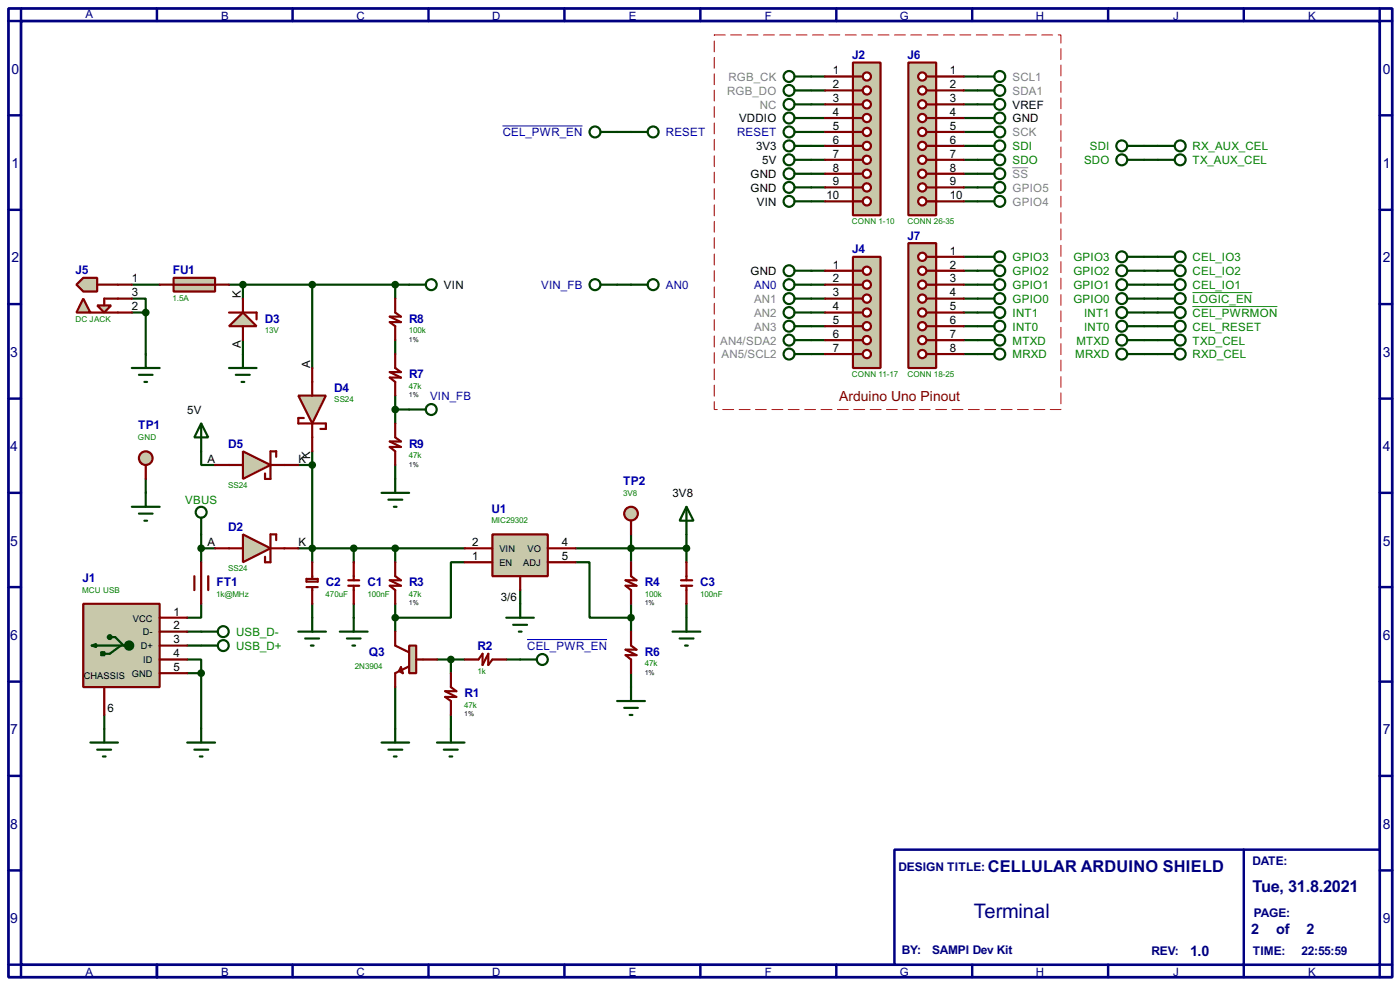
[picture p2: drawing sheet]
<svg xmlns="http://www.w3.org/2000/svg" width="256mm" height="180mm" viewBox="0 0 256 180" stroke-linecap="round" stroke-linejoin="round" font-family="sans-serif">
<path d="M1.6 1.6h253.5v177.3h-253.5zM3.9 3.9h248.9v172.7h-248.9z" fill="none" stroke="#000080" stroke-width=".5"/>
<path d="M3.9 1.6v2.3h-2.3M28.8 1.6v2.3" fill="none" stroke="#000080" stroke-width=".45"/>
<path d="M163.9 155.5h88.9v21.1h-88.9z" fill="#fff" stroke="#000080" stroke-width=".45"/>
<g fill="none" stroke="#000080" stroke-width=".45">
<path d="M53.6 1.6v2.3M78.5 1.6v2.3M103.4 1.6v2.3M128.3 1.6v2.3M153.2 1.6v2.3M178.1 1.6v2.3M203 1.6v2.3M227.9 1.6v2.3M252.8 1.6v2.3h2.3M1.6 21.1h2.3M1.6 38.4h2.3M252.8 21.1h2.3"/>
<path d="M252.8 38.4h2.3M1.6 55.7h2.3M252.8 55.7h2.3M1.6 73h2.3M252.8 73h2.3M1.6 90.2h2.3M252.8 90.2h2.3M1.6 107.5h2.3M252.8 107.5h2.3M1.6 124.8h2.3M252.8 124.8h2.3M1.6 142h2.3"/>
<path d="M1.6 159.3h2.3M227.9 155.5v23.4M252.8 142h2.3M252.8 159.3h2.3M1.6 176.6h2.3v2.3M28.8 176.6v2.3M53.6 176.6v2.3M78.5 176.6v2.3M103.4 176.6v2.3M128.3 176.6v2.3M153.2 176.6v2.3M178.1 176.6v2.3"/>
<path d="M203 176.6v2.3M255.1 176.6h-2.3v2.3"/>
</g>
<g fill="none" stroke="#004000" stroke-width=".4">
<path d="M148.6 14h2.6M148.6 16.6h2.6M148.6 19.1h2.6M176.6 14h2.5M176.6 16.6h2.5M176.6 19.1h2.5M113.1 24.2h2.5M148.6 21.6h2.6M148.6 24.2h2.6M148.6 26.7h2.6M148.6 29.3h2.6M148.6 31.8h2.6"/>
<path d="M148.6 34.3h2.6M148.6 36.9h2.6M176.6 21.6h2.5M176.6 24.2h2.5M176.6 26.7h2.5M176.6 29.3h2.5M176.6 31.8h2.5M176.6 34.3h2.5M176.6 36.9h2.5M209.6 26.7h2.5M209.6 29.3h2.5M24.2 54.7h2.5v2.5"/>
<path d="M24.2 52.1h5.1M24.2 57.2h2.5M26.7 57.2v7.6M42 52.1h33M44.5 52.1v2.6M57.2 52.1v15.3M72.4 52.1v2.6M113.1 52.1h2.5M148.6 49.6h2.6M148.6 52.1h2.6M148.6 54.7h2.6M148.6 57.2h2.6"/>
<path d="M148.6 59.7h2.6M176.6 47h2.5M176.6 49.6h2.5M176.6 52.1h2.5M176.6 54.7h2.5M176.6 57.2h2.5M176.6 59.7h2.5M209.6 47h2.5M209.6 49.6h2.5M209.6 52.1h2.5M209.6 54.7h2.5M209.6 57.2h2.5"/>
<path d="M209.6 59.7h2.5M44.5 62.3v2.5M72.4 62.3v2.5M72.4 72.4v5.1M72.4 75h2.6M148.6 62.3h2.6M148.6 64.8h2.6M176.6 62.3h2.5M176.6 64.8h2.5M209.6 62.3h2.5M209.6 64.8h2.5M26.7 87.7v2.5"/>
<path d="M36.9 82.6v2.5h2.5M36.9 97.8v5.1M54.7 85.1h2.5M57.2 82.6v20.3M72.4 85.1v2.6M115.6 97.8v5.1M125.8 97.8v5.1M34.3 115.6h2.6M34.3 118.2h2.6M36.9 110.5v2.6h-2.6M36.9 100.4h2.5M54.7 100.4h30.4"/>
<path d="M57.2 110.5v2.6M64.8 100.4v2.5M64.8 110.5v2.6M72.4 100.4v2.5M72.4 110.5v5.1M85.1 102.9h-2.5v10.2h-10.2M95.3 108v2.5M105.5 102.9h2.5v10.2h7.6M105.5 100.4h20.3M115.6 110.5v5.1M125.8 110.5v2.6M16.6 135.9h5"/>
<path d="M17.8 137.2h2.6M18.9 138.5h.5M19.1 130.9v5M34.3 120.7h2.6v2.5M34.3 123.2h2.6M34.3 135.9h5.1M35.6 137.2h2.6M36.6 138.5h.5M36.9 123.2v12.7M72.4 125.8v7.6M80.1 120.7h5M82.6 120.7v2.5"/>
<path d="M82.6 130.9v2.5M92.8 120.7h2.5M115.6 123.2v2.6"/>
</g>
<circle cx="36.8" cy="123.2" r=".5" fill="#004000" stroke="#004000" stroke-width=".4"/>
<path d="M15.3 110.5h14v15.3h-14z" fill="#c8c8aa" stroke="#800000" stroke-width=".4"/>
<g fill="none" stroke="#004000" stroke-width=".4">
<path d="M179.1 16.6h3.1M179.1 14h3.1M179.1 19.1h3.1M145.6 34.3h3M145.6 36.9h3M145.6 24.2h3M145.6 26.7h3M145.6 29.3h3M145.6 31.8h3M179.1 34.3h3.1M179.1 36.9h3.1M179.1 24.2h3.1"/>
<path d="M179.1 26.7h3.1M179.1 29.3h3.1M179.1 31.8h3.1M179.1 21.6h3.1M179.1 49.6h3.1M179.1 47h3.1M179.1 52.1h3.1M179.1 54.7h3.1M179.1 57.2h3.1M179.1 59.7h3.1M179.1 62.3h3.1M179.1 64.8h3.1"/>
<path d="M16.8 118.2l.8-.3v.5zM17.6 118.2h6.1M18.6 119.4h.5v.5h-.5zM18.9 119.4v.5M20.1 116.6h1l1.6 1.6M22.2 118.2l-2.1 1.5h-1"/>
<circle cx="183.1" cy="19.1" r="1"/>
<circle cx="183.1" cy="16.6" r="1"/>
<circle cx="183.1" cy="14" r="1"/>
<circle cx="144.5" cy="31.8" r="1"/>
<circle cx="144.5" cy="26.7" r="1"/>
<circle cx="144.5" cy="36.9" r="1"/>
<circle cx="144.5" cy="29.3" r="1"/>
<circle cx="144.5" cy="34.3" r="1"/>
<circle cx="144.5" cy="24.2" r="1"/>
<circle cx="183.1" cy="26.7" r="1"/>
<circle cx="183.1" cy="31.8" r="1"/>
<circle cx="183.1" cy="36.9" r="1"/>
<circle cx="183.1" cy="29.3" r="1"/>
<circle cx="183.1" cy="34.3" r="1"/>
<circle cx="183.1" cy="21.6" r="1"/>
<circle cx="183.1" cy="24.2" r="1"/>
<circle cx="183.1" cy="49.6" r="1"/>
<circle cx="183.1" cy="47" r="1"/>
<circle cx="183.1" cy="54.7" r="1"/>
<circle cx="183.1" cy="57.2" r="1"/>
<circle cx="183.1" cy="59.7" r="1"/>
<circle cx="183.1" cy="52.1" r="1"/>
<circle cx="183.1" cy="64.8" r="1"/>
<circle cx="183.1" cy="62.3" r="1"/>
<circle cx="20.1" cy="116.6" r=".35"/>
<circle cx="23.6" cy="118.2" r=".5"/>
<circle cx="23.6" cy="118.2" r=".75"/>
<circle cx="23.7" cy="118.2" r=".25"/>
</g>
<path d="M29.3 113.1h5M29.3 115.6h5M29.3 118.2h5M35.6 105.5v2.5M36.9 102.9v7.6M38.2 105.5v2.5M19.1 125.8v5.1M29.3 123.2h5M29.3 120.7h5" fill="none" stroke="#800000" stroke-width=".4"/>
<path d="M185.5 30.7h2.9" fill="none" stroke="#808080" stroke-width=".18"/>
<path d="M166.4 44.5h5.1v22.9h-5.1z" fill="#c8c8aa" stroke="#800000" stroke-width=".4"/>
<path d="M169.7 47h1.8" fill="none" stroke="#800000" stroke-width=".4"/>
<circle cx="168.9" cy="47" r=".75" fill="#feffff" stroke="#800000" stroke-width=".4"/>
<path d="M169.7 49.6h1.8" fill="none" stroke="#800000" stroke-width=".4"/>
<circle cx="168.9" cy="49.6" r=".75" fill="#feffff" stroke="#800000" stroke-width=".4"/>
<path d="M169.7 52.1h1.8" fill="none" stroke="#800000" stroke-width=".4"/>
<circle cx="168.9" cy="52.1" r=".75" fill="#feffff" stroke="#800000" stroke-width=".4"/>
<path d="M169.7 54.7h1.8" fill="none" stroke="#800000" stroke-width=".4"/>
<circle cx="168.9" cy="54.7" r=".75" fill="#feffff" stroke="#800000" stroke-width=".4"/>
<path d="M169.7 57.2h1.8" fill="none" stroke="#800000" stroke-width=".4"/>
<circle cx="168.9" cy="57.2" r=".75" fill="#feffff" stroke="#800000" stroke-width=".4"/>
<path d="M169.7 59.7h1.8" fill="none" stroke="#800000" stroke-width=".4"/>
<circle cx="168.9" cy="59.7" r=".75" fill="#feffff" stroke="#800000" stroke-width=".4"/>
<path d="M169.7 62.3h1.8" fill="none" stroke="#800000" stroke-width=".4"/>
<circle cx="168.9" cy="62.3" r=".75" fill="#feffff" stroke="#800000" stroke-width=".4"/>
<path d="M169.7 64.8h1.8" fill="none" stroke="#800000" stroke-width=".4"/>
<circle cx="168.9" cy="64.8" r=".75" fill="#feffff" stroke="#800000" stroke-width=".4"/>
<path d="M171.5 47h5.1M171.5 49.6h5.1M171.5 52.1h5.1M171.5 54.7h5.1M171.5 57.2h5.1M171.5 59.7h5.1M171.5 62.3h5.1M171.5 64.8h5.1" fill="none" stroke="#800000" stroke-width=".4"/>
<path d="M166.4 11.5h5.1v27.9h-5.1z" fill="#c8c8aa" stroke="#800000" stroke-width=".4"/>
<path d="M169.7 14h1.8" fill="none" stroke="#800000" stroke-width=".4"/>
<circle cx="168.9" cy="14" r=".75" fill="#feffff" stroke="#800000" stroke-width=".4"/>
<path d="M169.7 16.6h1.8" fill="none" stroke="#800000" stroke-width=".4"/>
<circle cx="168.9" cy="16.6" r=".75" fill="#feffff" stroke="#800000" stroke-width=".4"/>
<path d="M169.7 19.1h1.8" fill="none" stroke="#800000" stroke-width=".4"/>
<circle cx="168.9" cy="19.1" r=".75" fill="#feffff" stroke="#800000" stroke-width=".4"/>
<path d="M169.7 21.6h1.8" fill="none" stroke="#800000" stroke-width=".4"/>
<circle cx="168.9" cy="21.6" r=".75" fill="#feffff" stroke="#800000" stroke-width=".4"/>
<path d="M169.7 24.2h1.8" fill="none" stroke="#800000" stroke-width=".4"/>
<circle cx="168.9" cy="24.2" r=".75" fill="#feffff" stroke="#800000" stroke-width=".4"/>
<path d="M169.7 26.7h1.8" fill="none" stroke="#800000" stroke-width=".4"/>
<circle cx="168.9" cy="26.7" r=".75" fill="#feffff" stroke="#800000" stroke-width=".4"/>
<path d="M169.7 29.3h1.8" fill="none" stroke="#800000" stroke-width=".4"/>
<circle cx="168.9" cy="29.3" r=".75" fill="#feffff" stroke="#800000" stroke-width=".4"/>
<path d="M169.7 31.8h1.8" fill="none" stroke="#800000" stroke-width=".4"/>
<circle cx="168.9" cy="31.8" r=".75" fill="#feffff" stroke="#800000" stroke-width=".4"/>
<path d="M169.7 34.3h1.8" fill="none" stroke="#800000" stroke-width=".4"/>
<circle cx="168.9" cy="34.3" r=".75" fill="#feffff" stroke="#800000" stroke-width=".4"/>
<path d="M169.7 36.9h1.8" fill="none" stroke="#800000" stroke-width=".4"/>
<circle cx="168.9" cy="36.9" r=".75" fill="#feffff" stroke="#800000" stroke-width=".4"/>
<path d="M171.5 14h5.1M171.5 16.6h5.1M171.5 19.1h5.1M171.5 21.6h5.1M171.5 24.2h5.1M171.5 26.7h5.1M171.5 29.3h5.1M171.5 31.8h5.1M171.5 34.3h5.1M171.5 36.9h5.1" fill="none" stroke="#800000" stroke-width=".4"/>
<g fill="none" stroke="#004000" stroke-width=".4">
<path d="M145.6 19.1h3M145.6 16.6h3M145.6 14h3M145.6 21.6h3M145.6 52.1h3M145.6 54.7h3M145.6 57.2h3M145.6 59.7h3M145.6 49.6h3M145.6 62.3h3M145.6 64.8h3"/>
<circle cx="144.5" cy="19.1" r="1"/>
<circle cx="144.5" cy="14" r="1"/>
<circle cx="144.5" cy="16.6" r="1"/>
<circle cx="144.5" cy="21.6" r="1"/>
<circle cx="144.5" cy="49.6" r="1"/>
<circle cx="144.5" cy="54.7" r="1"/>
<circle cx="144.5" cy="52.1" r="1"/>
<circle cx="144.5" cy="57.2" r="1"/>
<circle cx="144.5" cy="59.7" r="1"/>
<circle cx="144.5" cy="62.3" r="1"/>
<circle cx="144.5" cy="64.8" r="1"/>
</g>
<path d="M156.3 47h5v20.4h-5z" fill="#c8c8aa" stroke="#800000" stroke-width=".4"/>
<path d="M156.3 49.6h1.7" fill="none" stroke="#800000" stroke-width=".4"/>
<circle cx="158.8" cy="49.6" r=".75" fill="#feffff" stroke="#800000" stroke-width=".4"/>
<path d="M156.3 52.1h1.7" fill="none" stroke="#800000" stroke-width=".4"/>
<circle cx="158.8" cy="52.1" r=".75" fill="#feffff" stroke="#800000" stroke-width=".4"/>
<path d="M156.3 54.7h1.7" fill="none" stroke="#800000" stroke-width=".4"/>
<circle cx="158.8" cy="54.7" r=".75" fill="#feffff" stroke="#800000" stroke-width=".4"/>
<path d="M156.3 57.2h1.7" fill="none" stroke="#800000" stroke-width=".4"/>
<circle cx="158.8" cy="57.2" r=".75" fill="#feffff" stroke="#800000" stroke-width=".4"/>
<path d="M156.3 59.7h1.7" fill="none" stroke="#800000" stroke-width=".4"/>
<circle cx="158.8" cy="59.7" r=".75" fill="#feffff" stroke="#800000" stroke-width=".4"/>
<path d="M156.3 62.3h1.7" fill="none" stroke="#800000" stroke-width=".4"/>
<circle cx="158.8" cy="62.3" r=".75" fill="#feffff" stroke="#800000" stroke-width=".4"/>
<path d="M156.3 64.8h1.7" fill="none" stroke="#800000" stroke-width=".4"/>
<circle cx="158.8" cy="64.8" r=".75" fill="#feffff" stroke="#800000" stroke-width=".4"/>
<path d="M151.2 49.6h5.1M151.2 52.1h5.1M151.2 54.7h5.1M151.2 57.2h5.1M151.2 59.7h5.1M151.2 62.3h5.1M151.2 64.8h5.1" fill="none" stroke="#800000" stroke-width=".4"/>
<path d="M156.3 11.5h5v27.9h-5z" fill="#c8c8aa" stroke="#800000" stroke-width=".4"/>
<path d="M156.3 14h1.7" fill="none" stroke="#800000" stroke-width=".4"/>
<circle cx="158.8" cy="14" r=".75" fill="#feffff" stroke="#800000" stroke-width=".4"/>
<path d="M156.3 16.6h1.7" fill="none" stroke="#800000" stroke-width=".4"/>
<circle cx="158.8" cy="16.6" r=".75" fill="#feffff" stroke="#800000" stroke-width=".4"/>
<path d="M156.3 19.1h1.7" fill="none" stroke="#800000" stroke-width=".4"/>
<circle cx="158.8" cy="19.1" r=".75" fill="#feffff" stroke="#800000" stroke-width=".4"/>
<path d="M156.3 21.6h1.7" fill="none" stroke="#800000" stroke-width=".4"/>
<circle cx="158.8" cy="21.6" r=".75" fill="#feffff" stroke="#800000" stroke-width=".4"/>
<path d="M156.3 24.2h1.7" fill="none" stroke="#800000" stroke-width=".4"/>
<circle cx="158.8" cy="24.2" r=".75" fill="#feffff" stroke="#800000" stroke-width=".4"/>
<path d="M156.3 26.7h1.7" fill="none" stroke="#800000" stroke-width=".4"/>
<circle cx="158.8" cy="26.7" r=".75" fill="#feffff" stroke="#800000" stroke-width=".4"/>
<path d="M156.3 29.3h1.7" fill="none" stroke="#800000" stroke-width=".4"/>
<circle cx="158.8" cy="29.3" r=".75" fill="#feffff" stroke="#800000" stroke-width=".4"/>
<path d="M156.3 31.8h1.7" fill="none" stroke="#800000" stroke-width=".4"/>
<circle cx="158.8" cy="31.8" r=".75" fill="#feffff" stroke="#800000" stroke-width=".4"/>
<path d="M156.3 34.3h1.7" fill="none" stroke="#800000" stroke-width=".4"/>
<circle cx="158.8" cy="34.3" r=".75" fill="#feffff" stroke="#800000" stroke-width=".4"/>
<path d="M156.3 36.9h1.7" fill="none" stroke="#800000" stroke-width=".4"/>
<circle cx="158.8" cy="36.9" r=".75" fill="#feffff" stroke="#800000" stroke-width=".4"/>
<path d="M151.2 14h5.1M151.2 16.6h5.1M151.2 19.1h5.1M151.2 21.6h5.1M151.2 24.2h5.1M151.2 26.7h5.1M151.2 29.3h5.1M151.2 31.8h5.1M151.2 34.3h5.1M151.2 36.9h5.1M16.6 57.2h5M19.1 54.7h2.5" fill="none" stroke="#800000" stroke-width=".4"/>
<path d="M130.9 6.4h63.5v68.6h-63.5z" fill="none" stroke="#fff" stroke-width=".18"/>
<path d="M130.9 6.4h63.5v68.6h-63.5z" fill="none" stroke="#f00" stroke-width=".18" stroke-dasharray="2 1"/>
<path d="M15.3 50.9h2.5v2.5h-2.5l-1.3-1.3z" fill-rule="evenodd" fill="#c8c8aa" stroke="#800000" stroke-width=".4"/>
<path d="M17.8 52.1h3.8" fill="none" stroke="#800000" stroke-width=".4"/>
<path d="M17.8 55.9h2.6l-1.3 1.3z" fill="#c8c8aa" stroke="#800000" stroke-width=".4"/>
<path d="M19.1 54.7v1.2" fill="none" stroke="#800000" stroke-width=".4"/>
<path d="M15.3 54.7l1.3 2.5h-2.6z" fill="#c8c8aa" stroke="#800000" stroke-width=".4"/>
<path d="M21.6 54.7h2.6M21.6 57.2h2.6M21.6 52.1h2.6" fill="none" stroke="#800000" stroke-width=".4"/>
<path d="M24.2 67.4h5.1M25.5 68.6h2.5M26.5 69.9h.5M26.7 64.8v2.6" fill="none" stroke="#004000" stroke-width=".4"/>
<path d="M44.5 97.8l5.1 2.6-5.1 2.5z" fill="#c8c8aa" stroke="#800000" stroke-width=".4"/>
<path d="M50.6 98.9v-1.1h-1v5.1h-1v-1M39.4 100.4h5.1M49.6 100.4h5.1" fill="none" stroke="#800000" stroke-width=".4"/>
<g fill="none" stroke="#004000" stroke-width=".4">
<path d="M36.9 77.5l1.3 2.6h-2.6zM36.9 77.5v5.1M36.9 94.8v3"/>
<circle cx="36.8" cy="93.8" r="1"/>
</g>
<g fill="#004000" stroke="#004000" stroke-width=".4">
<circle cx="36.8" cy="100.4" r=".5"/>
<circle cx="26.7" cy="57.2" r=".5"/>
</g>
<path d="M90.2 97.8h10.2v7.7h-10.2z" fill="#c8c8aa" stroke="#800000" stroke-width=".4"/>
<path d="M72.4 118.2l2.6 1.2M85.1 102.9h5.1M85.1 100.4h5.1M95.3 105.5v2.5M100.4 102.9h5.1M100.4 100.4h5.1M75 122l-2.6 1.2" fill="none" stroke="#800000" stroke-width=".4"/>
<circle cx="57.2" cy="100.4" r=".5" fill="#004000" stroke="#004000" stroke-width=".4"/>
<path d="M75 118.2h1.3v5h-1.3z" fill="#c8c8aa" stroke="#800000" stroke-width=".4"/>
<g fill="none" stroke="#800000" stroke-width=".4">
<path d="M72.4 54.7v2.5l1.1 .8h-2.1l2.1 1h-2.1l1 .7v2.6M72.4 64.8v2.6l1.1 .7h-2.1l2.1 1h-2.1l1 .8v2.5M72.4 77.5v2.6l1.1 .7h-2.1l2.1 1h-2.1l1 .8v2.5M56.2 107.5h2M56.2 106h2v.5h-2zM57.2 102.9v3.1M57.2 107.5v3M63.8 106.2h2M63.8 107.2h2M64.8 102.9v3.3M64.8 107.2v3.3M72.4 102.9v2.6l1.1 .7h-2.1l2.1 1h-2.1l1 .8v2.5"/>
<path d="M72.4 115.6v2.6M115.6 102.9v2.6l1 .7h-2l2 1h-2l1 .8v2.5M115.6 115.6v2.6l1 .7h-2l2 1h-2l1 .8v2.5M124.8 106.2h2M124.8 107.2h2M125.8 102.9v3.3M125.8 107.2v3.3M72.4 123.2v2.6M73.5 122.1l.3 1.1-.7-.4zM76.3 120.7h3.8M82.6 123.2v2.6l1 .7h-2l2 1.1h-2l1 .7v2.6M85.1 120.7h2.6l.7-1v2l1.1-2v2l.7-1h2.6"/>
</g>
<g fill="none" stroke="#004000" stroke-width=".4">
<path d="M75 52.1h3M75 75h3M69.9 90.2h5.1M71.2 91.5h2.5M72.2 92.8h.5M72.4 87.7v2.5M125.8 92.8l1.3 2.5h-2.6zM125.8 92.8v5M36.9 115.6h3M36.9 118.2h3M54.7 115.6h5M55.9 116.9h2.6"/>
<path d="M57 118.2h.5M57.2 113.1v2.5M62.3 115.6h5.1M63.6 116.9h2.5M64.6 118.2h.5M64.8 113.1v2.5M92.8 113.1h5M94 114.4h2.6M95.1 115.6h.5M95.3 110.5v2.6M123.2 115.6h5.1M124.5 116.9h2.6"/>
<path d="M125.5 118.2h.5M125.8 113.1v2.5M69.9 135.9h5.1M71.2 137.2h2.5M72.2 138.5h.5M72.4 133.4v2.5M80.1 135.9h5M81.3 137.2h2.6M82.4 138.5h.5M82.6 133.4v2.5M95.3 120.7h3.1M113.1 128.3h5.1"/>
<path d="M114.4 129.6h2.5M115.4 130.9h.5M115.6 125.8v2.5"/>
<circle cx="79" cy="52.1" r="1"/>
<circle cx="79" cy="75" r="1"/>
<circle cx="40.9" cy="118.2" r="1"/>
<circle cx="40.9" cy="115.6" r="1"/>
<circle cx="99.3" cy="120.7" r="1"/>
</g>
<g fill="#004000" stroke="#004000" stroke-width=".4">
<circle cx="64.8" cy="100.4" r=".5"/>
<circle cx="115.6" cy="113.1" r=".5"/>
<circle cx="115.6" cy="100.4" r=".5"/>
<circle cx="125.7" cy="100.4" r=".5"/>
<circle cx="72.4" cy="113.1" r=".5"/>
<circle cx="72.4" cy="100.4" r=".5"/>
<circle cx="82.6" cy="120.7" r=".5"/>
<circle cx="72.4" cy="75" r=".5"/>
</g>
<path d="M96.6 117.1h14.6" fill="none" stroke="#0000c0" stroke-width=".18"/>
<path d="M31.8 50.9h7.6v2.5h-7.6z" fill-rule="evenodd" fill="#c8c8aa" stroke="#800000" stroke-width=".4"/>
<path d="M29.3 52.1h12.7" fill="none" stroke="#800000" stroke-width=".4"/>
<path d="M42 59.7l2.5-2.5 2.5 2.5z" fill="#c8c8aa" stroke="#800000" stroke-width=".4"/>
<path d="M42 57.2h5v1.3M44.5 54.7v2.5M44.5 59.7v2.6" fill="none" stroke="#800000" stroke-width=".4"/>
<circle cx="44.5" cy="52.1" r=".5" fill="#004000" stroke="#004000" stroke-width=".4"/>
<path d="M42 67.4h5M43.2 68.6h2.6M44.3 69.9h.5M44.5 64.8v2.6" fill="none" stroke="#004000" stroke-width=".4"/>
<circle cx="115.6" cy="94" r="1.25" fill="#c8c8aa" stroke="#800000" stroke-width=".4"/>
<path d="M115.6 95.3v2.5" fill="none" stroke="#800000" stroke-width=".4"/>
<g fill="none" stroke="#004000" stroke-width=".4">
<path d="M110 24.2h3.1M115.6 24.2h3.1M206.6 29.3h3M206.6 26.7h3M212.1 29.3h3.1M212.1 26.7h3.1M110 52.1h3.1M115.6 52.1h3.1M206.6 52.1h3M206.6 54.7h3M206.6 57.2h3M206.6 59.7h3"/>
<path d="M206.6 47h3M206.6 49.6h3M212.1 52.1h3.1M212.1 54.7h3.1M212.1 57.2h3.1M212.1 59.7h3.1M212.1 47h3.1M212.1 49.6h3.1M206.6 62.3h3M206.6 64.8h3M212.1 62.3h3.1M212.1 64.8h3.1"/>
<circle cx="109" cy="24.2" r="1"/>
<circle cx="119.6" cy="24.2" r="1"/>
<circle cx="205.5" cy="26.7" r="1"/>
<circle cx="205.5" cy="29.3" r="1"/>
<circle cx="216.2" cy="26.7" r="1"/>
<circle cx="216.2" cy="29.3" r="1"/>
<circle cx="109" cy="52.1" r="1"/>
<circle cx="119.6" cy="52.1" r="1"/>
<circle cx="205.5" cy="49.6" r="1"/>
<circle cx="205.5" cy="47" r="1"/>
<circle cx="205.5" cy="54.7" r="1"/>
<circle cx="205.5" cy="57.2" r="1"/>
<circle cx="205.5" cy="52.1" r="1"/>
<circle cx="205.5" cy="59.7" r="1"/>
<circle cx="216.2" cy="47" r="1"/>
<circle cx="216.2" cy="49.6" r="1"/>
<circle cx="216.2" cy="52.1" r="1"/>
<circle cx="216.2" cy="54.7" r="1"/>
<circle cx="216.2" cy="57.2" r="1"/>
<circle cx="216.2" cy="59.7" r="1"/>
<circle cx="205.5" cy="62.3" r="1"/>
<circle cx="205.5" cy="64.8" r="1"/>
<circle cx="216.2" cy="62.3" r="1"/>
<circle cx="216.2" cy="64.8" r="1"/>
</g>
<path d="M92.1 23.1h14.6" fill="none" stroke="#0000c0" stroke-width=".18"/>
<path d="M218.5 53.6h10.9M218.5 56.1h15.5" fill="none" stroke="#008000" stroke-width=".18"/>
<path d="M54.7 72.4h5l-2.5 5.1z" fill="#c8c8aa" stroke="#800000" stroke-width=".4"/>
<path d="M55.7 76.5h-1v1h5v1h-1M57.2 67.4v5M57.2 77.5v5.1" fill="none" stroke="#800000" stroke-width=".4"/>
<circle cx="57.2" cy="52.1" r=".5" fill="#004000" stroke="#004000" stroke-width=".4"/>
<path d="M44.5 82.6l5.1 2.5-5.1 2.6z" fill="#c8c8aa" stroke="#800000" stroke-width=".4"/>
<path d="M39.4 85.1h5.1M49.6 85.1h5.1M50.6 83.6v-1h-1v5.1h-1v-1" fill="none" stroke="#800000" stroke-width=".4"/>
<g fill="#004000" stroke="#004000" stroke-width=".4">
<circle cx="57.2" cy="85.1" r=".5"/>
<circle cx="72.4" cy="52.1" r=".5"/>
</g>
<circle cx="26.7" cy="83.9" r="1.25" fill="#c8c8aa" stroke="#800000" stroke-width=".4"/>
<path d="M26.7 85.1v2.6" fill="none" stroke="#800000" stroke-width=".4"/>
<path d="M24.2 92.8h5.1M25.5 94h2.5M26.5 95.3h.5M26.7 90.2v2.6" fill="none" stroke="#004000" stroke-width=".4"/>
<text font-size="4.1" fill="#000080" x="178.4" y="168">Terminal</text>
<g font-size="3.4" fill="#000080">
<text x="181" y="159.7">CELLULAR ARDUINO SHIELD</text>
<text x="229.5" y="163.2">Tue, 31.8.2021</text>
</g>
<g font-size="3" fill="#000080">
<text x="229.2" y="171">2</text>
<text x="233.8" y="171">of</text>
<text x="239.4" y="171">2</text>
<text x="218" y="175">1.0</text>
</g>
<g font-size="2.9" fill="#000080">
<text x="2.1" y="13.5">0</text>
<text x="253.4" y="13.5">0</text>
<text x="2.1" y="30.7">1</text>
<text x="253.4" y="30.7">1</text>
<text x="2.1" y="48">2</text>
<text x="253.4" y="48">2</text>
<text x="1.9" y="65.3">3</text>
<text x="253.4" y="65.3">3</text>
<text x="1.9" y="82.5">4</text>
<text x="253.4" y="82.5">4</text>
<text x="1.9" y="99.9">5</text>
<text x="253.4" y="99.9">5</text>
<text x="1.9" y="117.1">6</text>
<text x="253.4" y="117.1">6</text>
<text x="1.9" y="134.4">7</text>
<text x="253.4" y="134.4">7</text>
<text x="1.9" y="151.7">8</text>
<text x="253.4" y="151.7">8</text>
<text x="1.9" y="168.9">9</text>
<text x="253.4" y="168.9">9</text>
</g>
<text font-size="2.9" fill="#800000" x="153.7" y="73.4">Arduino Uno Pinout</text>
<g font-size="2.5" fill="#0000c0">
<text x="156.1" y="10.8">J2</text>
<text x="166.2" y="10.8">J6</text>
<text x="156.1" y="46.4">J4</text>
<text x="166.2" y="43.9">J7</text>
<text x="13.8" y="50.2">J5</text>
<text x="31.6" y="50.2">FU1</text>
<text x="48.5" y="59.1">D3</text>
<text x="74.9" y="59.1">R8</text>
<text x="61.2" y="71.8">D4</text>
<text x="74.9" y="69.2">R7</text>
<text x="25.3" y="78.6">TP1</text>
<text x="41.8" y="82">D5</text>
<text x="74.9" y="81.9">R9</text>
<text x="114.2" y="88.8">TP2</text>
<text x="90" y="93.8">U1</text>
<text x="41.8" y="97.2">D2</text>
<text x="15.1" y="106.5">J1</text>
<text x="39.6" y="107.3">FT1</text>
<text x="59.7" y="107.3">C2</text>
<text x="67.3" y="107.3">C1</text>
<text x="74.9" y="107.3">R3</text>
<text x="118.1" y="107.3">R4</text>
<text x="128.3" y="107.3">C3</text>
<text x="87.5" y="119">R2</text>
<text x="67.6" y="120.1">Q3</text>
<text x="118.1" y="120">R6</text>
<text x="85.1" y="127.6">R1</text>
</g>
<g font-size="2.5" fill="#000080">
<text x="164.6" y="159.4">DESIGN TITLE:</text>
<text x="229.4" y="158.4">DATE:</text>
<text x="229.7" y="167.8">PAGE:</text>
<text x="165.2" y="174.6">BY:</text>
<text x="170.7" y="174.6">SAMPI Dev Kit</text>
<text x="210.9" y="174.8">REV:</text>
<text x="229.5" y="174.8">TIME:</text>
<text x="238.5" y="174.8">22:55:59</text>
</g>
<g font-size="2.4" fill="#000080">
<text x="15.6" y="3.4">A</text>
<text x="40.5" y="3.6">B</text>
<text x="65.3" y="3.6">C</text>
<text x="90.2" y="3.6">D</text>
<text x="115.2" y="3.6">E</text>
<text x="140.1" y="3.6">F</text>
<text x="164.8" y="3.6">G</text>
<text x="189.8" y="3.6">H</text>
<text x="214.9" y="3.6">J</text>
<text x="239.6" y="3.6">K</text>
<text x="15.6" y="178.7">A</text>
<text x="40.5" y="178.7">B</text>
<text x="65.3" y="178.7">C</text>
<text x="90.2" y="178.7">D</text>
<text x="115.2" y="178.7">E</text>
<text x="140.1" y="178.7">F</text>
<text x="164.8" y="178.7">G</text>
<text x="189.8" y="178.7">H</text>
<text x="214.9" y="178.7">J</text>
<text x="239.6" y="178.7">K</text>
</g>
<g font-size="2.4" fill="#808080">
<text x="133.2" y="17.3">RGB_DO</text>
<text x="133.4" y="14.8">RGB_CK</text>
<text x="185.5" y="17.3">SDA1</text>
<text x="185.5" y="14.8">SCL1</text>
<text x="139.2" y="19.9">NC</text>
<text x="185.5" y="25">SCK</text>
<text x="185.5" y="35.1">GPIO5</text>
<text x="185.5" y="32.6">SS</text>
<text x="185.5" y="37.7">GPIO4</text>
<text x="138.1" y="55.4">AN1</text>
<text x="138.1" y="58">AN2</text>
<text x="131.9" y="63.1">AN4/SDA2</text>
<text x="132.2" y="65.6">AN5/SCL2</text>
<text x="138.1" y="60.5">AN3</text>
</g>
<g font-size="2.4">
<text x="152.6" y="13.6">1</text>
<text x="152.6" y="16.2">2</text>
<text x="174" y="13.6">1</text>
<text x="174" y="16.2">2</text>
<text x="135.4" y="22.4">VDDIO</text>
<text x="152.6" y="18.7">3</text>
<text x="152.6" y="21.2">4</text>
<text x="152.6" y="23.8">5</text>
<text x="174" y="18.7">3</text>
<text x="174" y="21.2">4</text>
<text x="174" y="23.8">5</text>
<text x="185.5" y="19.9">VREF</text>
<text x="185.5" y="22.4">GND</text>
<text x="138.5" y="27.5">3V3</text>
<text x="152.6" y="26.3">6</text>
<text x="152.6" y="28.9">7</text>
<text x="174" y="26.3">6</text>
<text x="174" y="28.9">7</text>
<text x="137.5" y="32.6">GND</text>
<text x="137.5" y="35.1">GND</text>
<text x="139.7" y="30">5V</text>
<text x="152.6" y="31.4">8</text>
<text x="152.6" y="33.9">9</text>
<text x="174" y="31.4">8</text>
<text x="174" y="33.9">9</text>
<text x="138.6" y="37.7">VIN</text>
<text x="151.4" y="36.5">10</text>
<text x="174" y="36.5">10</text>
<text x="174" y="46.6">1</text>
<text x="24.2" y="51.7">1</text>
<text x="81.3" y="52.9">VIN</text>
<text x="137.5" y="50.4">GND</text>
<text x="152.6" y="49.2">1</text>
<text x="152.6" y="51.7">2</text>
<text x="174" y="49.2">2</text>
<text x="174" y="51.7">3</text>
<text x="24.2" y="54.3">3</text>
<text x="24.2" y="56.8">2</text>
<text x="44.1" y="54.6" transform="rotate(-90 44.1 54.6)">K</text>
<text x="152.6" y="54.3">3</text>
<text x="152.6" y="56.8">4</text>
<text x="152.6" y="59.3">5</text>
<text x="174" y="54.3">4</text>
<text x="174" y="56.8">5</text>
<text x="174" y="59.3">6</text>
<text x="44.1" y="63.7" transform="rotate(-90 44.1 63.7)">A</text>
<text x="152.6" y="61.9">6</text>
<text x="152.6" y="64.4">7</text>
<text x="174" y="61.9">7</text>
<text x="174" y="64.4">8</text>
<text x="56.8" y="67.3" transform="rotate(-90 56.8 67.3)">A</text>
<text x="34.3" y="75.8">5V</text>
<text x="38" y="84.7">A</text>
<text x="54.7" y="84.7">K</text>
<text x="56.8" y="84" transform="rotate(-90 56.8 84)">K</text>
<text x="123.2" y="91">3V8</text>
<text x="38" y="100">A</text>
<text x="54.7" y="100">K</text>
<text x="86.5" y="100">2</text>
<text x="102.9" y="100">4</text>
<text x="86.5" y="102.5">1</text>
<text x="102.9" y="102.5">5</text>
<text x="31.8" y="112.7">1</text>
<text x="91.8" y="110">3/6</text>
<text x="31.8" y="115.2">2</text>
<text x="31.8" y="117.8">3</text>
<text x="31.8" y="122.8">5</text>
<text x="31.8" y="120.3">4</text>
<text x="19.7" y="130.3">6</text>
</g>
<g font-size="2.4" fill="#0000c0">
<text x="92.1" y="25">CEL_PWR_EN</text>
<text x="122" y="25">RESET</text>
<text x="135" y="25">RESET</text>
<text x="99.1" y="52.9">VIN_FB</text>
<text x="122" y="52.9">AN0</text>
<text x="138.1" y="52.9">AN0</text>
<text x="78.8" y="73.2">VIN_FB</text>
<text x="96.6" y="119">CEL_PWR_EN</text>
</g>
<g font-size="2.4" fill="#008000">
<text x="185.5" y="27.5">SDI</text>
<text x="199.6" y="27.5">SDI</text>
<text x="218.5" y="27.5">RX_AUX_CEL</text>
<text x="185.5" y="30">SDO</text>
<text x="198.6" y="30">SDO</text>
<text x="218.5" y="30">TX_AUX_CEL</text>
<text x="185.5" y="47.8">GPIO3</text>
<text x="196.6" y="47.8">GPIO3</text>
<text x="218.5" y="47.8">CEL_IO3</text>
<text x="185.5" y="50.4">GPIO2</text>
<text x="185.5" y="52.9">GPIO1</text>
<text x="196.6" y="50.4">GPIO2</text>
<text x="196.6" y="52.9">GPIO1</text>
<text x="218.5" y="50.4">CEL_IO2</text>
<text x="218.5" y="52.9">CEL_IO1</text>
<text x="185.5" y="55.4">GPIO0</text>
<text x="185.5" y="58">INT1</text>
<text x="196.6" y="55.4">GPIO0</text>
<text x="198.6" y="58">INT1</text>
<text x="218.5" y="55.4">LOGIC_EN</text>
<text x="218.5" y="58">CEL_PWRMON</text>
<text x="185.5" y="60.5">INT0</text>
<text x="185.5" y="63.1">MTXD</text>
<text x="185.5" y="65.6">MRXD</text>
<text x="197" y="65.6">MRXD</text>
<text x="197.2" y="63.1">MTXD</text>
<text x="198.6" y="60.5">INT0</text>
<text x="218.5" y="63.1">TXD_CEL</text>
<text x="218.5" y="65.6">RXD_CEL</text>
<text x="218.5" y="60.5">CEL_RESET</text>
<text x="33.9" y="92.3">VBUS</text>
<text x="43.2" y="116.4">USB_D-</text>
<text x="43.2" y="119">USB_D+</text>
</g>
<g font-size="1.9">
<text x="91.5" y="101.1">VIN</text>
<text x="96.6" y="101.1">VO</text>
<text x="91.5" y="103.6">EN</text>
<text x="95.8" y="103.6">ADJ</text>
<text x="24.3" y="113.8">VCC</text>
<text x="25.8" y="118.9">D+</text>
<text x="26.2" y="116.3">D-</text>
<text x="15.3" y="124.2">CHASSIS GND</text>
<text x="26.2" y="121.4">ID</text>
</g>
<g font-size="1.7" fill="#008000">
<text x="156.1" y="41.1">CONN 1-10</text>
<text x="166.2" y="41.1">CONN 26-35</text>
<text x="13.8" y="58.9">DC JACK</text>
<text x="31.6" y="55">1.5A</text>
<text x="48.5" y="61">13V</text>
<text x="74.9" y="61">100k</text>
<text x="74.9" y="71.2">47k</text>
<text x="156.1" y="69">CONN 11-17</text>
<text x="166.2" y="69">CONN 18-25</text>
<text x="61.2" y="73.7">SS24</text>
<text x="25.3" y="80.5">GND</text>
<text x="74.9" y="83.9">47k</text>
<text x="41.8" y="89.3">SS24</text>
<text x="90" y="95.8">MIC29302</text>
<text x="114.2" y="90.7">3V8</text>
<text x="41.8" y="104.6">SS24</text>
<text x="15.1" y="108.5">MCU USB</text>
<text x="39.6" y="109.3">1k@MHz</text>
<text x="59.7" y="109.3">470uF</text>
<text x="67.3" y="109.3">100nF</text>
<text x="74.9" y="109.3">47k</text>
<text x="118.1" y="109.3">100k</text>
<text x="128.3" y="109.3">100nF</text>
<text x="65" y="122.4">2N3904</text>
<text x="87.5" y="123.4">1k</text>
<text x="118.1" y="122">47k</text>
<text x="85.1" y="129.6">47k</text>
</g>
<g font-size="1.4">
<text x="74.9" y="62.6">1%</text>
<text x="74.9" y="72.7">1%</text>
<text x="74.9" y="85.4">1%</text>
<text x="74.9" y="110.8">1%</text>
<text x="118.1" y="110.8">1%</text>
<text x="118.1" y="123.5">1%</text>
<text x="85.1" y="131.1">1%</text>
</g>
</svg>
